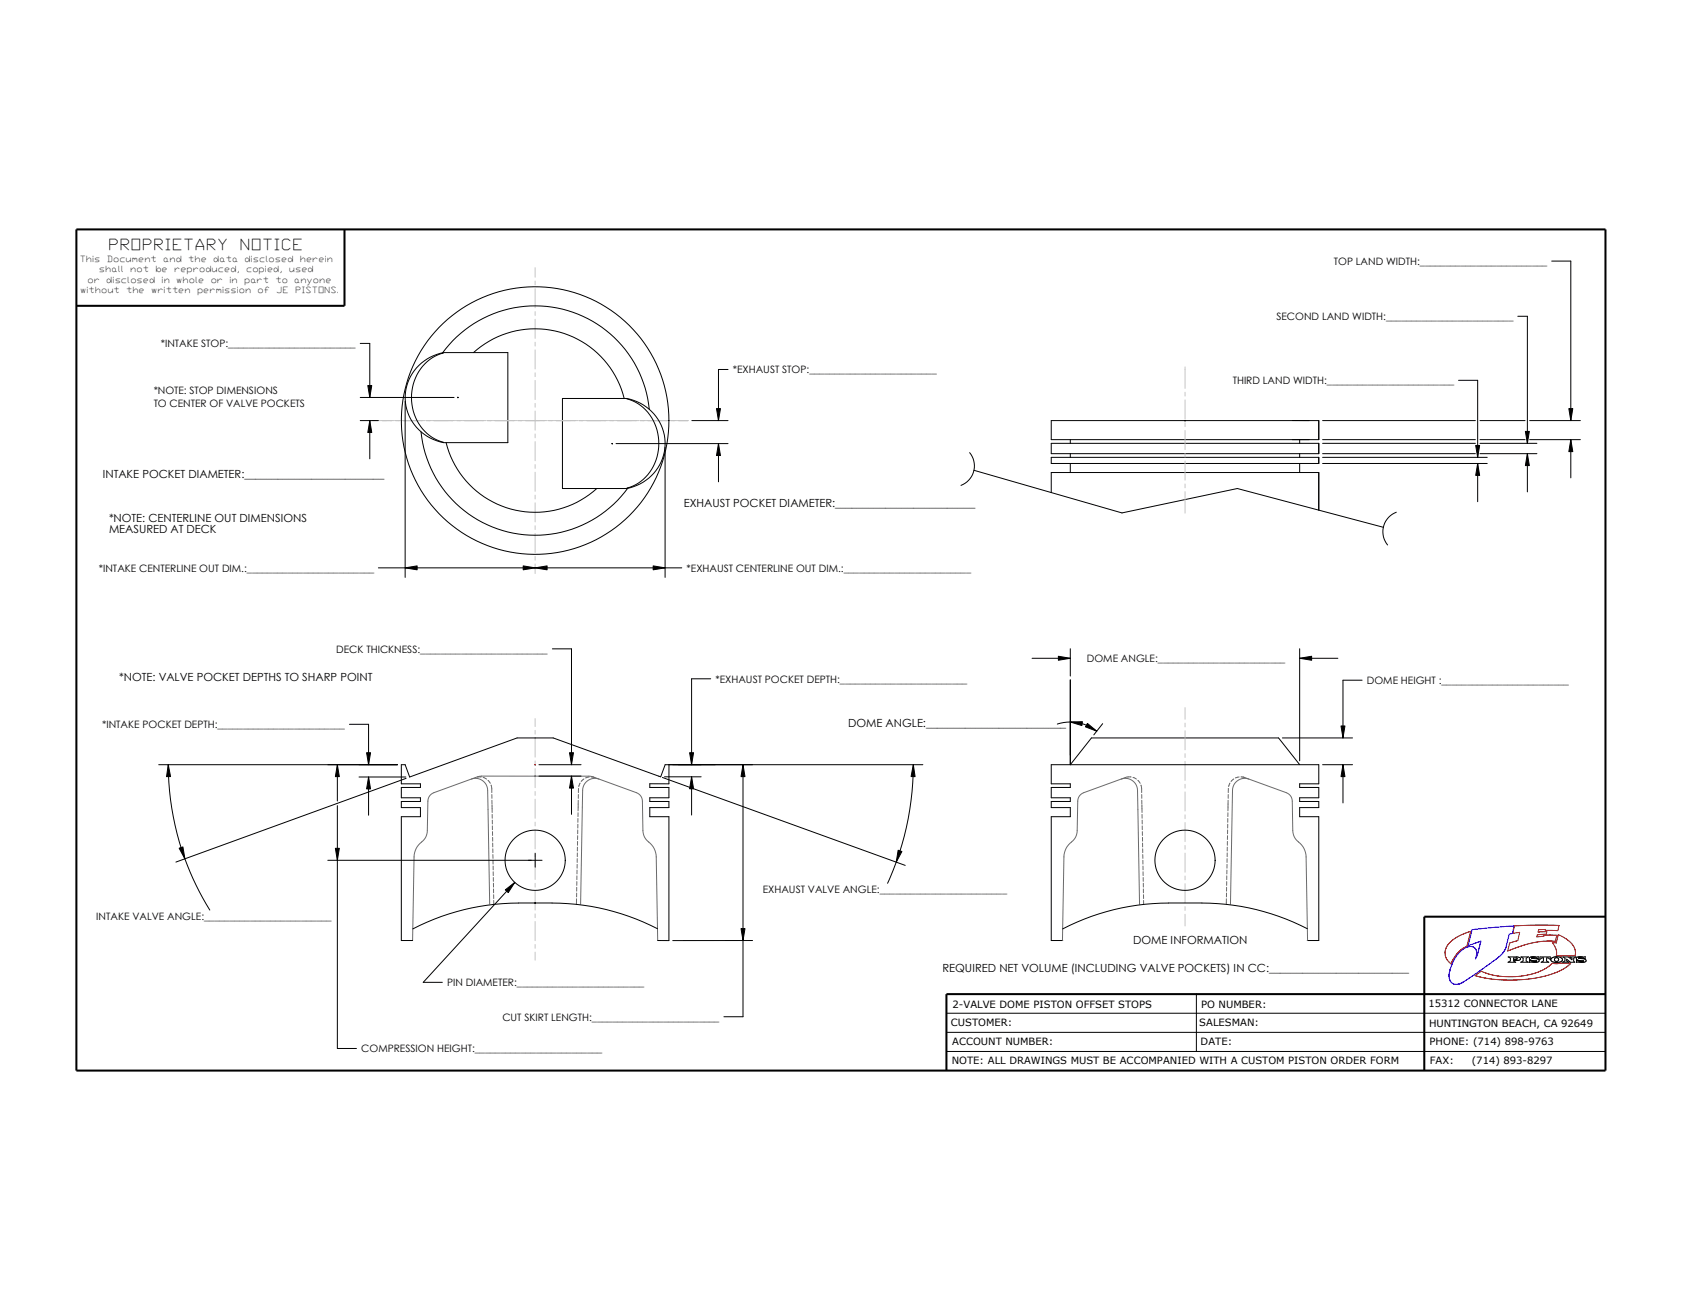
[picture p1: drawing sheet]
<svg xmlns="http://www.w3.org/2000/svg" width="559mm" height="432mm" viewBox="0 0 559 432" stroke-linecap="round" stroke-linejoin="round" font-family="sans-serif">
<g fill="none" stroke="#c4c4c4" stroke-width=".33">
<path d="M177.8 88.9v3.2M177.8 93.3v1.3M177.8 95.9v6.3M177.8 103.5v1.3M177.8 106v6.4M177.8 113.7v1.2M177.8 116.2v6.4M123.7 139.7h7.4M131.4 139.7h9.8M141.6 139.7h9.8M151.7 139.7h9.8M161.9 139.7h9.8"/>
<path d="M172.1 139.7h9.8M177.8 123.8v1.3M177.8 126.4v6.3M177.8 134v1.3M177.8 136.5v6.4M182.2 139.7h9.8M192.4 139.7h9.8M202.5 139.7h9.8M212.7 139.7h9.8M222.9 139.7h5.7M393.7 121.9v7.1M393.7 130.3v1.3"/>
<path d="M393.7 132.8v6.4M177.8 144.1v1.3M177.8 146.7v6.3M177.8 154.3v1.3M177.8 156.8v6.4M393.7 140.4v1.3M393.7 143v6.3M393.7 150.6v1.3M393.7 153.1v6.4M177.8 164.5v1.2M177.8 167v6.4M177.8 174.6v1.3"/>
<path d="M177.8 177.2v6.3M393.7 160.8v1.2M393.7 163.3v7.2M177.8 184.8v1.3M177.8 187.3v3.2M177.8 238.7v2.6M393.7 235v3.9M177.8 242.6v1.3M177.8 245.1v6.4M177.8 252.8v1.2M177.8 255.3v6.3M393.7 240.2v1.2"/>
<path d="M393.7 242.7v6.4M393.7 250.3v1.3M393.7 252.9v6.3M177.8 262.9v1.3M177.8 265.5v6.3M177.8 273.1v1.2M177.8 275.6v6.4M393.7 260.5v1.3M393.7 263v6.4M393.7 270.7v1.2M393.7 273.2v6.3M177.8 283.2v1.3"/>
<path d="M177.8 285.8v6.3M177.8 293.4v1.3M177.8 295.9v6.4M393.7 280.8v1.3M393.7 283.4v6.3M393.7 291v1.2M393.7 293.5v6.4M177.8 303.6v1.2M177.8 306.1v6.3M177.8 313.7v1.3M177.8 316.3v2.6M393.7 301.1v1.3"/>
<path d="M393.7 303.7v3.9"/>
</g>
<g fill="none" stroke="#000" stroke-width=".33">
<path d="M515.5 86.7h6.4v53M119.7 114.1h3.2v17.9M146.9 117.3a38.1 38.1 0 0 1 40.9-14.4 38.1 38.1 0 0 1 27.9 33.1M147.4 117.2a15.5 15.5 0 0 0-9.8 20.4 14.3 14.3 0 0 0 9.8 9.3M157.3 117.1a30.5 30.5 0 0 1 50.1 15.3M504.3 105.1h3.1v42.2M119.7 139.7h6M119.7 132h31.2M122.2 128.1h1.3l-.6 3.9zM122.9 139.7l.6 4h-1.3zM122.9 139.7v12.7M134.6 133.3v58.5"/>
<path d="M139.2 121.4a15.9 15.9 0 0 1 8.2-4.3h21.3v29.9h-21.3a15.1 15.1 0 0 1-12-10.3 15.1 15.1 0 0 1 3.8-15.3zM152 132.1h.1M152.1 132h.1M152.1 132l.1 .1M186.9 132.4h21.3a15.1 15.1 0 0 1 12.8 14.9 15.1 15.1 0 0 1-12.8 15h-21.3zM208.2 132.5a15.5 15.5 0 0 1 9.7 20.4 14.3 14.3 0 0 1-9.7 9.3M229.8 139.7h12.1M238 135.7h1.4l-.7 4zM241.9 122.7h-3.2v17M349.2 139.7h88.9v6.3h-88.9zM393.6 139.6l.2 .2M393.7 139.6v.2"/>
<path d="M393.8 139.6l-.2 .2M429.3 139.7h5.7M439.4 139.7h50.8M484.6 126.3h6.3v25.6M491.7 139.7h15M508.2 139.7h16.8M521.2 135.7h1.3l-.6 4zM139.9 143.4a38.1 38.1 0 0 0 27.9 33.1 38.1 38.1 0 0 0 40.8-14.4M148.2 147a30.5 30.5 0 0 0 50.1 15.3M203.3 147.3h.2M203.3 147.3l.2 .1M203.4 147.3v.1"/>
<path d="M203.5 147.3l-.2 .1M204.7 147.3h37.2M221 148.6v43.2M238.7 147.3l.7 4h-1.4zM238.7 147.3v12.7M322.1 150.3a6.9 6.9 0 0 1-2.8 10.9M323.6 156.2l49.1 14.2 38.4-8.1 48.5 12.9M349.2 151.9h88.9v2h-88.9zM349.2 147.3h88.9v3.4h-88.9zM355.6 146v1.3M355.6 150.7v1.2M355.6 153.9v3.1"/>
<path d="M431.8 146v1.3M431.8 150.7v1.2M431.8 153.9v3.1M439.4 151.9h54.7M439.4 153.9h54.7M439.4 150.7h50.8M439.4 147.3h50.8M439.4 146h50.8M490.3 148h1.3l-.7 3.9zM490.9 153.9l.7 4h-1.3zM490.9 153.9v12.7M491.7 150.7h18.9"/>
<path d="M491.7 147.3h18.9M491.7 146h15M506.8 143.3h1.3l-.7 4zM507.4 150.7l.7 3.9h-1.3zM507.4 150.7v12.7M508.2 146h16.8M521.9 146l.6 4h-1.3zM521.9 146v12.7M349.2 163.6v-6.6h88.9v12.4M463.9 170.1a6.9 6.9 0 0 0-2.9 10.9M125.7 188.6h100.8M134.6 188.6l4-.6v1.3z"/>
<path d="M173.8 188l4 .6-4 .7zM177.8 188.6l4-.6v1.3zM217 188l4 .6-4 .7zM183.5 215.5h6.4v38.5M342.9 218.7h12.7M351.6 218l4 .7-4 .6zM355.6 215.5v9.1M431.8 218.7l4-.7v1.3zM431.8 215.5v37.2M431.8 218.7h12.7M236.1 225.5h-6.3v28.5M355.6 239.8l4-.1-.2 1.3z"/>
<path d="M355.6 225.8v28.2l7-8.9h62.2l7 8.9M452.5 225.9h-6.3v19.2M52.7 254h79.4M55.9 254l.8 3.9-1.4 .1zM55.9 254a91.3 91.3 0 0 0 13.8 48.3M112.1 254l.6 4h-1.3zM112.1 254v12.1M116.1 240.6h6.3v13.4M119.3 258.1h15.5M121.8 250h1.3l-.7 4zM122.4 258.1l.7 3.9h-1.3zM122.4 258.1v12.7"/>
<path d="M134.9 258.5l-76.5 27.8M179 254h14M179 257.8h14M189.2 250h1.3l-.6 4zM189.9 257.8l.6 4h-1.3zM189.9 257.8v12.7M220.1 258.2l80.6 29.2M220.8 258h12.1M222.2 254v6.4l-6.3-.1v1.3h6.3v3.4h-6.3v1.2h6.3v2h-6.3v3.1h6.3v41.1h-3.7M229.1 250h1.3l-.6 4zM229.8 258l.6 4h-1.3zM229.8 258v12.7"/>
<path d="M246.8 254l.7 4h-1.3zM246.8 254v83.7h-6.3M303.4 254l.6 4-1.3-.1zM303.4 254a94.8 94.8 0 0 1-8.5 39.4M306.6 254h-85.6l-1.5 4-35.7-12.9h-12l-35.7 13-1.5-4.1h-1.3v6.4h6.4v1.2h-6.4v3.4h6.4v1.2h-6.4v2h6.4v3.1h-6.4v41.1h3.8M351.3 240.5a14.2 14.2 0 0 1 13.1 2.4M361.3 240.3l3.1 2.6-3.8-1.5zM366.3 240.4l-2.9 3.7M426 245.1h23.3M439.4 254h9.9M445.5 241.1h1.3l-.6 4zM446.2 254l.6 4h-1.3z"/>
<path d="M446.2 254v12.7M112.1 267.6v80.7h6.3M59.5 281.7l1.3-.4 .6 4zM108.9 285.8h71.2M111.4 281.8h1.3l-.6 4zM167.9 295.6l3.1-2.5-2.2 3.4zM171 293.1l-30.4 33.2h6.4M177.8 283.5v4.5M177.8 299.9l-.1 .1M298.4 282.4l1.2 .4-1.9 3.6zM177.8 300h.1M218.4 308.5a76.5 76.5 0 0 0-35-8.6 147.1 147.1 0 0 0-18.9 .5 77.1 77.1 0 0 0-27.4 8.1"/>
<path d="M246.2 308.4h1.3l-.7 4zM250 312.4h-26.5M353.1 312.4h-3.9v-41.1h6.4v-3.1h-6.4v-2h6.4v-1.2h-6.4v-3.4h6.4v-1.2h-6.4v-6.4h88.9v6.4h-6.3v1.2h6.3v3.4h-6.3v1.2h6.3v2h-6.3v3.1h6.3v41.1h-3.8M434.3 308.5a76.6 76.6 0 0 0-35-8.6 147.1 147.1 0 0 0-18.9 .5 77.1 77.1 0 0 0-27.4 8.1M501.1 317.8l3.2 .1 .6 .2 .3 .4-.6 .5h-1.8l.8 .6h-2.6l.8-.4v-.9zM502.8 318.2h1l.3 .2-.3 .3h-1zM505.3 317.8h2.5l-.8 .5v.9l.7 .4h-2.5l.8-.4v-.9zM508.8 318.2v.1M508.8 318.2l1-.1 1.2 .4v-.7l-.5 .1a1.85 1.85 0 0 0-2.4 .5 3 3 0 0 0 2.4 .8M508.8 318.2h.1M508.8 318.3h.1M508.9 318.3l2 .2 .5 .6a2.29 2.29 0 0 1-2.7 .4l-.6 .2 .1-.9 .8 .5h1.5"/>
<path d="M510.5 319.2v.1M511.6 317.8h3.4l.1 .9-.8-.5h-.5v1l.7 .4h-2.5l.8-.4v-1h-.5l-.8 .5zM515.5 318.2l1.3-.4a1.71 1.71 0 0 1 2.2 1.2 2.81 2.81 0 0 1-3.8-.1zM519.2 317.8h1.8l1.2 1v-.5l-.7-.5h2.1l-.8 .5v.9l.4 .4h-1.5l-1.2-1v.6l.7 .4h-2l.7-.4v-.9zM523.7 318.1l.8-.3h2.1v.7l-.6-.3a1.23 1.23 0 0 0-1.6 .1h.2a2.91 2.91 0 0 1 2.4 .8 2.32 2.32 0 0 1-2.7 .4l-.6 .2 .1-.9 1.1 .5 1.2-.1-.3-.1a2.1 2.1 0 0 1-2.1-.7zM524.4 318.2h.1M314.4 336.6h219M397.5 330.2v19.1M314.4 349.3h219M314.4 342.9h219"/>
<circle cx="177.8" cy="139.7" r="44.4"/>
<circle cx="177.8" cy="285.7" r="10"/>
<circle cx="393.7" cy="285.7" r="10"/>
<circle cx="517.1" cy="318.7" r=".67"/>
</g>
<g fill="none" stroke="#6a6a6a" stroke-width=".33">
<path d="M156.6 258.8a4 4 0 0 1 5.4 3.7l.7 38.1M158 258.2l-.1 .1M159.9 258.1h-1.3M160.5 258.2l1.1 .6M162.1 259.2l.8 1M177.8 257.9h.1M177.8 257.7l-.1 .2M194 258.7l-.9 .9M195.8 258.1l-1.3 .3M196.4 258l1.3 .3M199 258.8a4 4 0 0 0-5.4 3.7l-.7 37.9M372.5 258.8a4 4 0 0 1 5.4 3.7l.7 37.9"/>
<path d="M373.9 258.2l-.1 .1M374.5 258l-14.5 5.3a3 3 0 0 0-1.9 2.8l-.2 9.7a5.1 5.1 0 0 1-2.5 4.3l-1.3 1.8-.6 2-.5 28.5M375.8 258.1h-1.3M376.4 258.2l1.1 .6M378 259.2l.8 1M409.9 258.7l-.9 .9M411.7 258.1l-1.3 .3M412.3 258l1.3 .3M412.9 258l14.4 5.3a3 3 0 0 1 2 2.8l.2 9.7a5.2 5.2 0 0 0 2.4 4.3l1.3 1.8 .7 2 .5 28.5M414.9 258.8a4 4 0 0 0-5.4 3.7l-.7 37.9M140.1 279.7a4.7 4.7 0 0 0 1.9-3.9l.2-9.7a3 3 0 0 1 1.9-2.8l14.6-5.3 1.3-.2h36l15.4 5.5a3 3 0 0 1 2 2.8l.2 9.7a5.2 5.2 0 0 0 2.4 4.3l1.3 1.8 .7 2 .5 28.5M140.1 279.7a6.3 6.3 0 0 0-2.5 4.9l-.5 27.8"/>
<path d="M163.2 260.8l.2 2.5M163.4 263.9v1.3M163.4 265.8v1.3M163.5 267.4v2.5M163.5 270.5v1.3M163.6 272.4v1.3M163.6 274.3v1.3M163.6 276.2v1.3M163.7 278.1v1.3M191.9 279.5v1.3M191.9 277.6v1.3M191.9 275.7v1.2"/>
<path d="M192 273.8v1.2M192 271.9v1.2M192 270v1.2M192.1 265.8l-.1 3.5M192.2 263.9l-.1 1.3M192.2 261.9v1.4M192.7 260.1l-.4 1.2M379.1 260.8l.2 2.5M379.3 263.9v1.3M379.3 265.8v1.3M379.4 267.4v2.5M379.4 270.5v1.3"/>
<path d="M379.5 272.4v1.3M379.5 274.3v1.3M379.5 276.2v1.3M379.6 278.1v1.3M407.8 279.5v1.3M407.8 277.6v1.3M407.8 275.7v1.2M407.9 273.8v1.2M407.9 271.9v1.2M407.9 270v1.2M408 265.8l-.1 3.5M408 263.9v1.3"/>
<path d="M408.1 261.9l-.1 1.4M408.6 260.1l-.4 1.2M163.7 280v1.3M163.7 281.9v1.3M163.7 283.8l.1 1.3M163.8 285.8v1.2M163.8 287.7l.1 1.2M163.9 289.6v1.2M163.9 291.5v1.2M163.9 293.4l.1 1.2M164 295.3v1.2M164 297.2v1.3"/>
<path d="M164 299.1v1.3M191.5 298.5v1.9M191.6 296.6v1.3M191.6 294.7v1.3M191.6 292.8v1.3M191.7 290.9l-.1 1.3M191.7 289v1.3M191.7 287.1v1.3M191.8 285.2l-.1 1.3M191.8 283.3v1.3M191.8 281.4v1.3M379.6 280v1.3"/>
<path d="M379.6 281.9v1.3M379.6 283.8l.1 1.3M379.7 285.8v1.2M379.7 287.7v1.2M379.7 289.6l.1 1.2M379.8 291.5v1.2M379.8 293.4l.1 1.2M379.9 295.3v1.2M379.9 297.2v1.3M379.9 299.1l.1 1.3M407.4 298.5v1.9M407.5 296.6v1.3"/>
<path d="M407.5 294.7v1.3M407.5 292.8v1.3M407.6 290.9l-.1 1.3M407.6 289v1.3M407.6 287.1v1.3M407.7 285.2l-.1 1.3M407.7 283.3v1.3M407.7 281.4v1.3"/>
</g>
<path d="M25.4 76.2h508v279.4h-508zM114.4 76.2v25.4h-89M533.4 304.5h-60.2v51.1M533.4 330.2h-219v25.4" fill="none" stroke="#000" stroke-width=".68" stroke-linecap="butt"/>
<path d="M177.7 254h.2M177.8 254.1h.1M177.8 253.9l-.1 .2M481.7 313.1l3.1-2.2 3.8-1.5-1.3 4.9-.9 .4a11 11 0 0 0-4.3 5.5 4.4 4.4 0 0 1-2-4.4l.5-1.3zM503.1 307.6l7.2-.3 7.6 .1-.4 1.7-4.1-.1v-.3l-2.2 .1-.2 .8 2.9-.2-.2 .9-3 .2-.1 .7 .8-.1a1.2 1.2 0 0 0 1.6-.5l4.2 .1-.5 2-3.5-.1-3.3 .4-3.9 1-5.1 1.9 .6-2.7 2.8-.8 .6-2.7-2.3 .3zM517.7 310.4l1.2 .6a6.4 6.4 0 0 1 4.4 6.1v.3l-1.9 .2-2.6-.2-.1 .3-1.7-.4a4 4 0 0 0-.5-3l-.8-1.3 1.3 .2zM490 324.1l2.2-1.5 2.5 1 3 .6 3.1 .2 4.3-.1 3.1-.6 2.8-.8 2.1-1 1.8-1.2a1.67 1.67 0 0 1 2-.6l1.8-.2 2.5 .1 .2-.2 .4 .2-2.3 1.8-3.3 1.5-3.9 1.1-4 .7-4.3 .4h-5.2l-5-.5z" fill="none" stroke="#f00" stroke-width=".33"/>
<g fill="none" stroke="#0000e1" stroke-width=".33">
<path d="M487.9 314.5a10.4 10.4 0 0 0-6.1 7.3M487.9 314.5h.1M487.9 314.5a1.99 1.99 0 0 1 2.7 1.8l-.4 2.2M489.1 308.8l13.9-1.2-.5 2.4-1.1 .3-1.1 4.3M489.1 308.8l-1.4 5.3 4.3-1.5M490.2 318.5h.1M492 312.6l-1.1 4.4-.7 1.5M492 312.6l-1 3.9M492 312.6l-1 .4M500.3 314.6a14 14 0 0 1-5.7 5.8l-8.7 5.9-1.7 .7a2.28 2.28 0 0 1-2.7-1.9l-.1-1.3 .4-1.8M500.3 314.6h.1M481.5 323.5v.1"/>
<path d="M481.6 322.7v.1M481.8 322h.1M481.8 321.9v.1M481.8 321.8v.1M485.7 326.5h-.1"/>
</g>
<g fill="#000">
<path d="M122.2 128.1h1.3l-.6 3.9zM122.9 139.7l.6 4h-1.3zM238 135.7h1.4l-.7 4zM521.2 135.7h1.3l-.6 4zM238.7 147.3l.7 4h-1.4zM490.3 148h1.3l-.7 3.9zM490.9 153.9l.7 4h-1.3zM506.8 143.3h1.3l-.7 4zM507.4 150.7l.7 3.9h-1.3zM521.9 146l.6 4h-1.3zM134.6 188.6l4-.6v1.3zM173.8 188l4 .6-4 .7z"/>
<path d="M177.8 188.6l4-.6v1.3zM217 188l4 .6-4 .7zM351.6 218l4 .7-4 .6zM431.8 218.7l4-.7v1.3zM355.6 239.8l4-.1-.2 1.3zM55.9 254l.8 3.9-1.4 .1zM112.1 254l.6 4h-1.3zM122.4 258.1l.7 3.9h-1.3zM121.8 250h1.3l-.7 4zM189.2 250h1.3l-.6 4zM189.9 257.8l.6 4h-1.3zM229.8 258l.6 4h-1.3z"/>
<path d="M229.1 250h1.3l-.6 4zM246.8 254l.7 4h-1.3zM303.4 254l.6 4-1.3-.1zM361.3 240.3l3.1 2.6-3.8-1.5zM445.5 241.1h1.3l-.6 4zM446.2 254l.6 4h-1.3zM59.5 281.7l1.3-.4 .6 4zM111.4 281.8h1.3l-.6 4zM167.9 295.6l3.1-2.5-2.2 3.4zM298.4 282.4l1.2 .4-1.9 3.6zM246.2 308.4h1.3l-.7 4z"/>
</g>
<g font-size="5">
<text x="36.5" y="83.2">PROPRIETARY</text>
<text x="80.2" y="83.2">NOTICE</text>
</g>
<g font-size="3.7">
<text x="34.1" y="158.9">INTAKE POCKET DIAMETER:_________________________</text>
<text x="36.2" y="173.3">*NOTE: CENTERLINE OUT DIMENSIONS</text>
<text x="227.2" y="168.4">EXHAUST POCKET DIAMETER:_________________________</text>
<text x="36.2" y="176.9">MEASURED AT DECK</text>
<text x="39.6" y="226.1">*NOTE: VALVE POCKET DEPTHS TO SHARP POINT</text>
<text x="281.8" y="241.6">DOME ANGLE:_________________________</text>
<text x="376.4" y="313.7">DOME INFORMATION</text>
<text x="313.1" y="323">REQUIRED NET VOLUME (INCLUDING VALVE POCKETS) IN CC:_________________________</text>
</g>
<g font-size="3.4">
<text x="443.1" y="88">TOP LAND WIDTH:_________________________</text>
<text x="424.1" y="106.3">SECOND LAND WIDTH:_________________________</text>
<text x="53.4" y="115.4">*INTAKE STOP:_________________________</text>
<text x="243.5" y="124">*EXHAUST STOP:_________________________</text>
<text x="51.1" y="130.9">*NOTE: STOP DIMENSIONS</text>
<text x="409.5" y="127.6">THIRD LAND WIDTH:_________________________</text>
<text x="51.1" y="135.3">TO CENTER OF VALVE POCKETS</text>
<text x="32.8" y="189.9">*INTAKE CENTERLINE OUT DIM.:_________________________</text>
<text x="228.1" y="189.9">*EXHAUST CENTERLINE OUT DIM.:_________________________</text>
<text x="111.7" y="216.8">DECK THICKNESS:_________________________</text>
<text x="361.1" y="219.9">DOME ANGLE:_________________________</text>
<text x="237.7" y="226.8">*EXHAUST POCKET DEPTH:_________________________</text>
<text x="454.1" y="227.2">DOME HEIGHT :_________________________</text>
<text x="33.9" y="241.9">*INTAKE POCKET DEPTH:_________________________</text>
<text x="253.4" y="296.7">EXHAUST VALVE ANGLE:_________________________</text>
<text x="32" y="305.6">INTAKE VALVE ANGLE:_________________________</text>
<text x="148.5" y="327.6">PIN DIAMETER:_________________________</text>
<text x="166.9" y="339">CUT SKIRT LENGTH:_________________________</text>
<text x="120" y="349.5">COMPRESSION HEIGHT:_________________________</text>
</g>
<g font-size="3.3">
<text x="316.5" y="334.8">2-VALVE DOME PISTON OFFSET STOPS</text>
<text x="399" y="334.8">PO NUMBER:</text>
<text x="474.6" y="334.6">15312 CONNECTOR LANE</text>
<text x="315.9" y="340.8">CUSTOMER:</text>
<text x="398.4" y="340.8">SALESMAN:</text>
<text x="474.8" y="341">HUNTINGTON BEACH, CA 92649</text>
<text x="316.3" y="347.2">ACCOUNT NUMBER:</text>
<text x="398.9" y="347.2">DATE:</text>
<text x="475" y="347.2">PHONE: (714) 898-9763</text>
<text x="316.2" y="353.4">NOTE: ALL DRAWINGS MUST BE ACCOMPANIED WITH A CUSTOM PISTON ORDER FORM</text>
<text x="475.1" y="353.4">FAX:</text>
<text x="488.9" y="353.4">(714) 893-8297</text>
</g>
<g font-size="2.8">
<text x="26.8" y="87">This</text>
<text x="35.8" y="87">Document</text>
<text x="54.5" y="87">and</text>
<text x="62.9" y="87">the</text>
<text x="71.2" y="87">data</text>
<text x="81.6" y="87">disclosed</text>
<text x="99.9" y="87">herein</text>
<text x="29.4" y="93.9">or</text>
<text x="33.2" y="90.4">shall</text>
<text x="35.6" y="93.9">disclosed</text>
<text x="43.6" y="90.4">not</text>
<text x="51.9" y="90.4">be</text>
<text x="54" y="93.9">in</text>
<text x="58.2" y="90.4">reproduced,</text>
<text x="58.9" y="93.9">whole</text>
<text x="70.3" y="93.9">or</text>
<text x="76.6" y="93.9">in</text>
<text x="81.4" y="93.9">part</text>
<text x="82.1" y="90.4">copied,</text>
<text x="91.8" y="93.9">to</text>
<text x="96.3" y="90.4">used</text>
<text x="98.1" y="93.9">anyone</text>
<text x="27" y="97.3">without</text>
<text x="42.2" y="97.3">the</text>
<text x="50.5" y="97.3">written</text>
<text x="65.8" y="97.3">permission</text>
<text x="85.9" y="97.3">of</text>
<text x="92.1" y="97.3">JE</text>
<text x="98.4" y="97.3">PISTONS.</text>
</g>
</svg>
